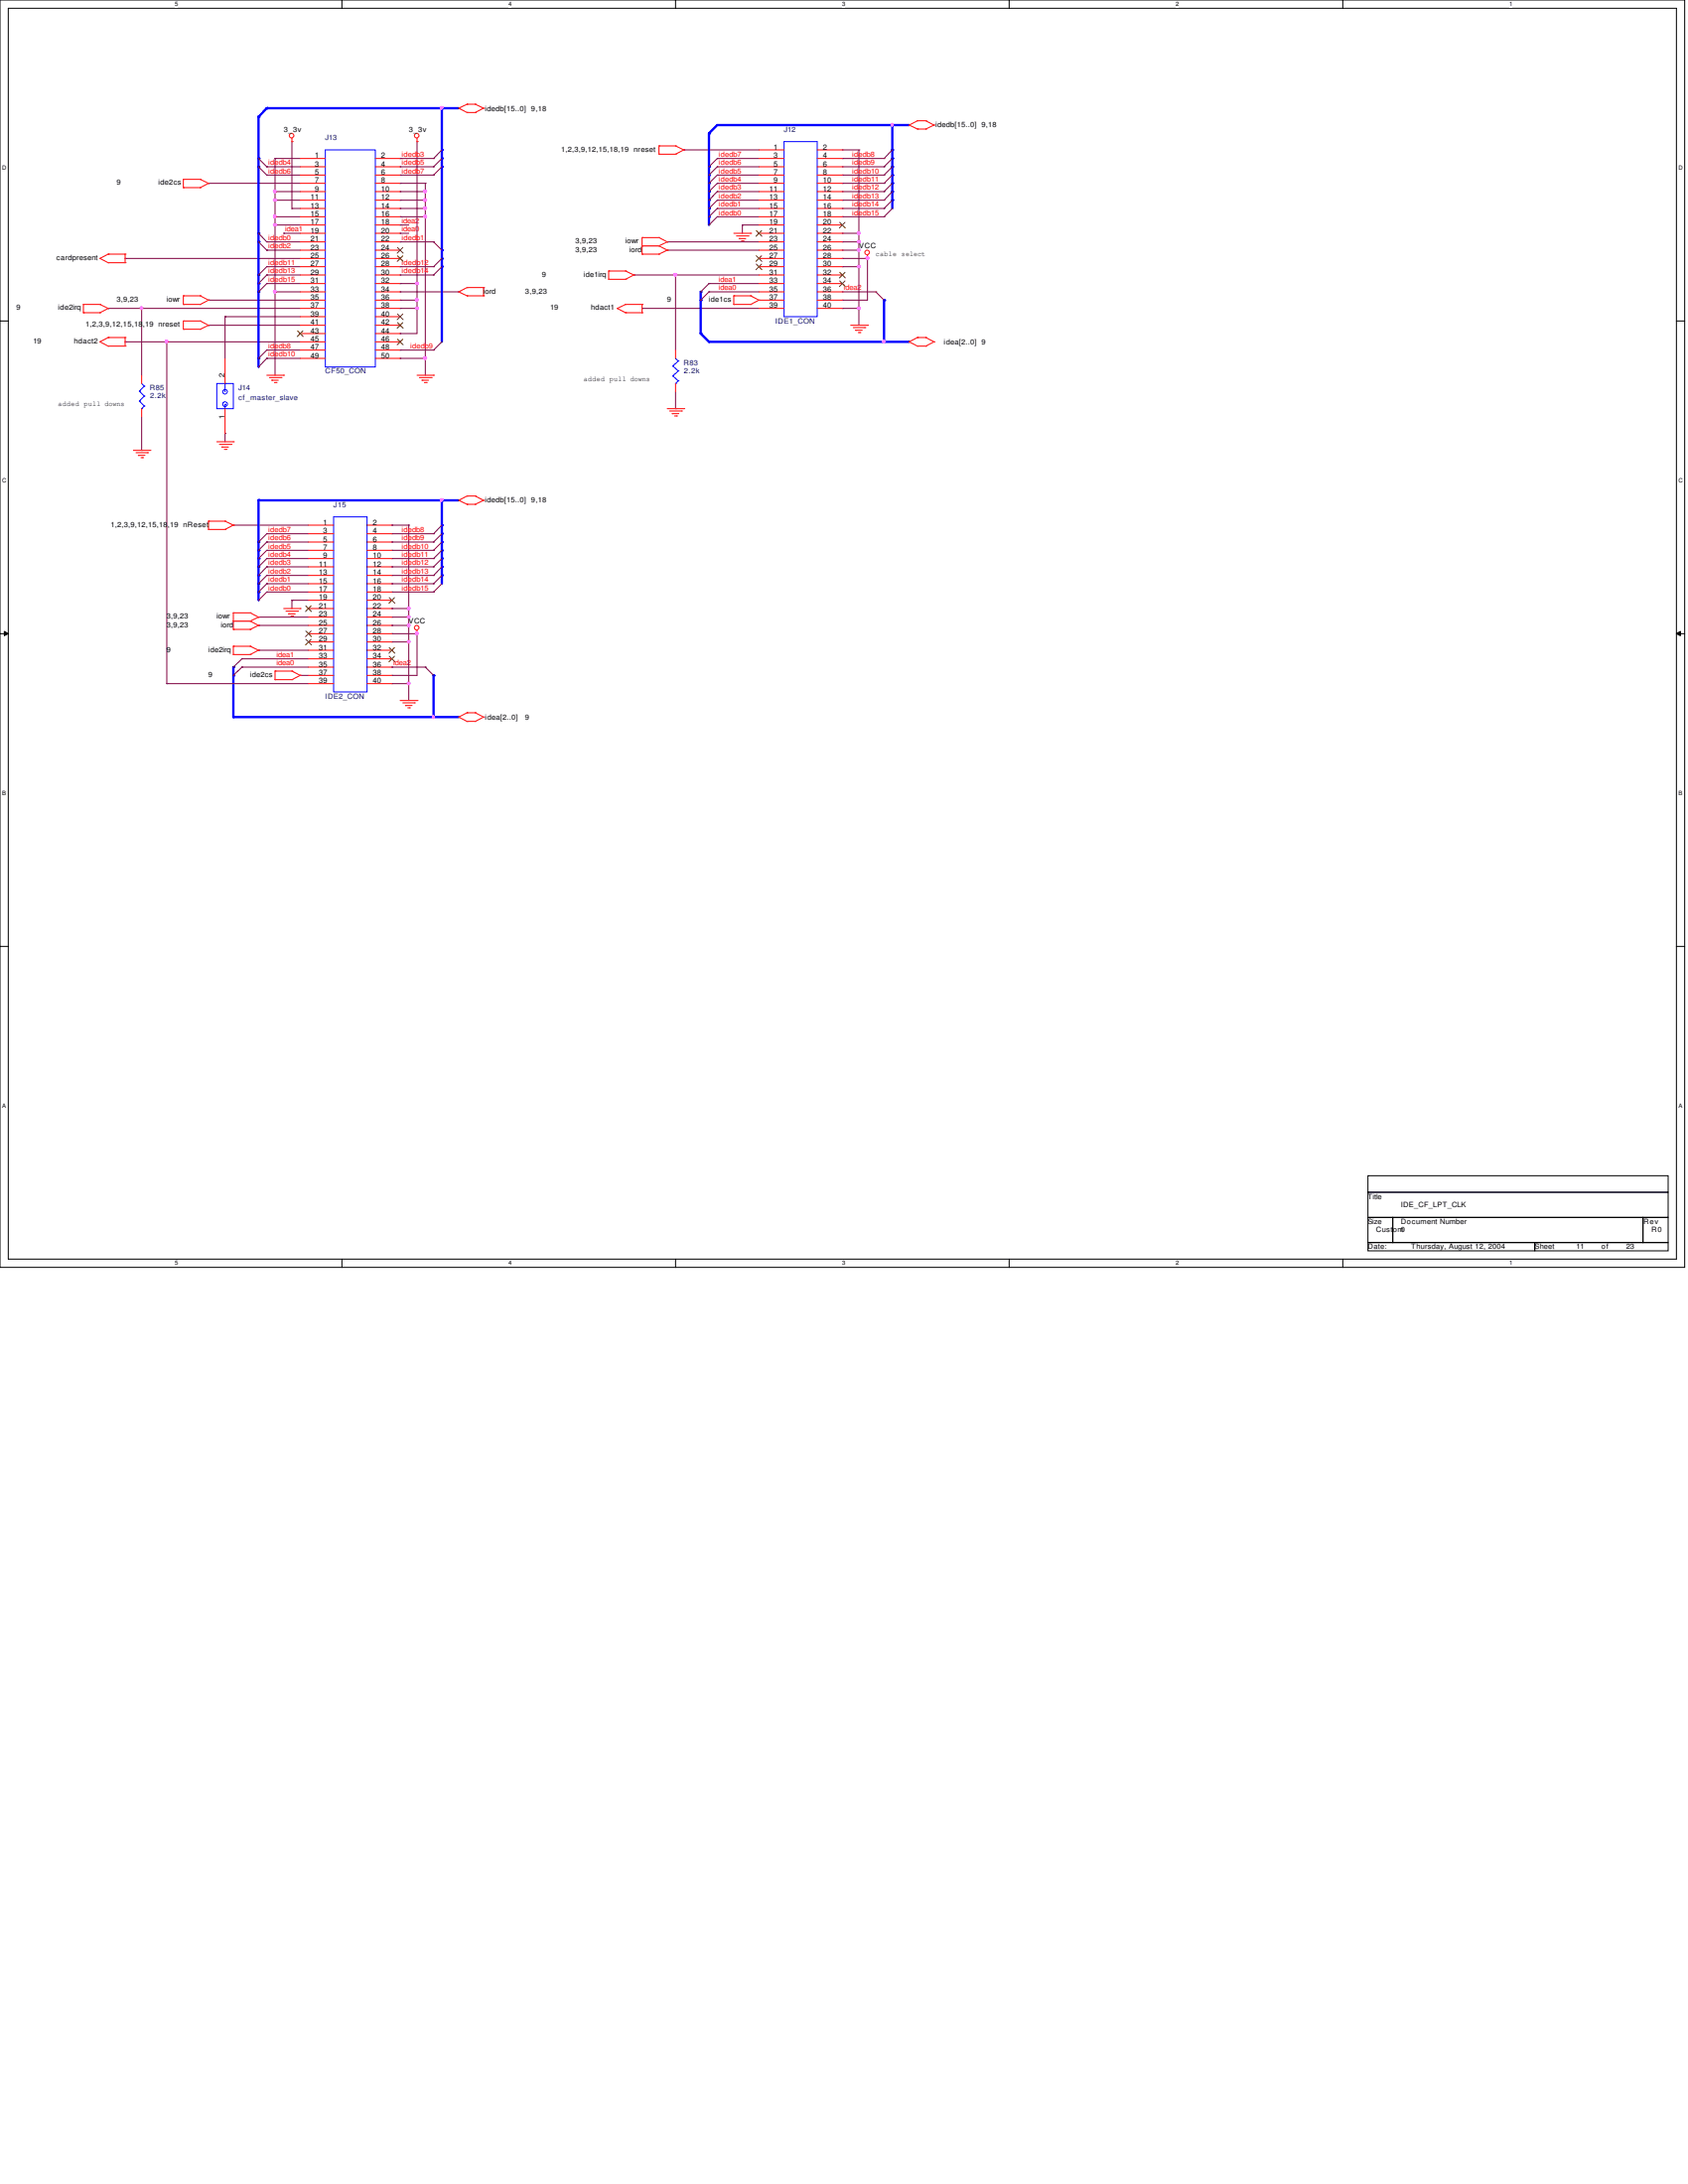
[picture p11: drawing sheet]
<svg xmlns="http://www.w3.org/2000/svg" width="216mm" height="279mm" viewBox="0 0 216 279" stroke-linecap="round" stroke-linejoin="round" font-family="sans-serif">
<path d="M0 0h215.5v162.1h-215.5zM1.1 1.1h213.3v160h-213.3z" fill="none" stroke="#000" stroke-width=".13"/>
<g fill="#fff">
<path d="M22.4 .1h.4v.8h-.4z"/>
<path d="M22.4 161.2h.4v.8h-.4z"/>
</g>
<path d="M43.7 0v1.1M43.7 161.1v1" fill="none" stroke="#000" stroke-width=".13"/>
<g fill="#fff">
<path d="M65.1 .1h.3v.8h-.3z"/>
<path d="M65.1 161.2h.3v.8h-.3z"/>
</g>
<path d="M86.4 0v1.1M86.4 161.1v1" fill="none" stroke="#000" stroke-width=".13"/>
<g fill="#fff">
<path d="M107.7 .1h.4v.8h-.4z"/>
<path d="M107.7 161.2h.4v.8h-.4z"/>
</g>
<path d="M129.1 0v1.1M129.1 161.1v1" fill="none" stroke="#000" stroke-width=".13"/>
<g fill="#fff">
<path d="M150.4 .1h.4v.8h-.4z"/>
<path d="M150.4 161.2h.4v.8h-.4z"/>
</g>
<path d="M171.7 0v1.1M171.7 161.1v1" fill="none" stroke="#000" stroke-width=".13"/>
<g fill="#fff">
<path d="M193.1 .1h.4v.8h-.4z"/>
<path d="M193.1 161.2h.4v.8h-.4z"/>
<path d="M.3 21h.5v.8h-.5z"/>
<path d="M214.7 21h.5v.8h-.5z"/>
<path d="M.3 61h.5v.8h-.5z"/>
<path d="M214.7 61h.5v.8h-.5z"/>
</g>
<path d="M0 41.1h1.1M214.4 41.1h1.1" fill="none" stroke="#000" stroke-width=".13"/>
<g fill="#fff">
<path d="M.3 101h.5v.9h-.5z"/>
<path d="M214.7 101h.5v.9h-.5z"/>
</g>
<path d="M0 81.1h1.1M.6 80.8l.5 .3-.5 .2zM214.4 81.1l.5-.3v.5zM214.4 81.1h1.1" fill="none" stroke="#000" stroke-width=".13"/>
<path d="M.6 80.8l.5 .3-.5 .2zM214.4 81.1l.5-.3v.5z" fill="#000"/>
<g fill="#fff">
<path d="M.3 141.1h.5v.8h-.5z"/>
<path d="M214.7 141.1h.5v.8h-.5z"/>
</g>
<path d="M0 121.1h1.1M214.4 121.1h1.1M175 150.4h38.4v2.1h-38.4zM175 152.5h38.4v3.2h-38.4zM175 155.7h3.1v3.3h-3.1zM175 159h21.3v1h-21.3zM178.1 155.7h32v3.3h-32zM196.3 159h17.1v1h-17.1zM210.1 155.7h3.3v3.3h-3.3z" fill="none" stroke="#000" stroke-width=".13"/>
<g fill="none" stroke="#7f003f" stroke-width=".13">
<path d="M37.3 18.1h.1M37.3 18.1v8.6M53.3 18.1h.1M53.3 18.1v24.6h-2.1M56.5 19.2l-1 1.1M87.5 19.2h.1M87.5 19.2h9.6M107.7 19.2h.1M107.7 19.2h2.2M109.9 19.2h.1M109.9 19.2v22.4M114.1 19.2l-1 1.1"/>
<path d="M13.8 39.5h.1M13.8 39.5h24.6M16 33.1h.1M16 33.1h22.4M18.1 39.5h.1M18.1 39.5v8.5M26.7 23.5h.1M26.7 38.4h.1M26.7 23.5h11.7M26.7 38.4h11.7M33.1 36.3h.1M33.1 29.8h.1"/>
<path d="M33.1 21.3h.1M33.1 37.3h.1M33.1 35.2h.1M33.1 30.9h.1M33.1 20.3h.1M33.1 29.8l1 1.1M33.1 21.3l1 1.1M33.1 30.9l1 1.1M33.1 20.3l1 1M34.1 22.4h.1M34.1 34.1h.1M34.1 35.2h.1"/>
<path d="M34.1 36.3h.1M34.1 32h.1M34.1 21.3h.1M34.1 30.9h.1M34.1 35.2h4.3M34.1 34.1h4.3M34.1 30.9h4.3M34.1 32h4.3M34.1 36.3h4.3M34.1 22.4h4.3M34.1 21.3h4.3M34.1 35.2l-1 1.1"/>
<path d="M34.1 36.3l-1 1M34.1 34.1l-1 1.1M35.2 27.7h.1M35.2 37.3h.1M35.2 24.5h.1M35.2 28.8h.1M35.2 20.3h.1M35.2 25.6h.1M35.2 37.3h3.2M35.2 28.8h3.2M35.2 20.3v27.7M35.2 27.7h3.2"/>
<path d="M35.2 24.5h3.2M35.2 25.6h3.2M35.2 20.3h3.2M36.3 29.8h.1M36.3 29.8h2.1M37.3 26.7h.1M37.3 26.7h1.1M51.2 37.3h.1M51.2 28.8h.1M51.2 29.8h.1M51.2 38.4h.1M51.2 39.5h.1"/>
<path d="M51.2 36.3h.1M51.2 27.7h.1M51.2 25.6h.1M51.2 26.7h.1M51.2 24.5h.1M51.2 23.5h.1M51.2 35.2h.1M51.2 21.3h.1M51.2 22.4h.1M51.2 30.9h.1M51.2 20.3h.1M51.2 34.1h.1"/>
<path d="M51.2 37.3h7.5M51.2 35.2h4.3M51.2 23.5h3.2M51.2 34.1h4.3M51.2 29.8h1.1M51.2 38.4h2.1M51.2 30.9h4.3M51.2 28.8h1.1M51.2 39.5h2.1M51.2 36.3h2.1M51.2 27.7h3.2M51.2 26.7h3.2"/>
<path d="M51.2 24.5h3.2M51.2 25.6h3.2M51.2 20.3h4.3M51.2 22.4h4.3M51.2 21.3h4.3M53.3 36.3h.1M53.3 38.4h.1M53.3 39.5h.1M54.4 25.6h.1M54.4 23.5h.1M54.4 27.7h.1M54.4 24.5h.1"/>
<path d="M54.4 26.7h.1M54.4 23.5v24.5M55.5 22.4h.1M55.5 34.1h.1M55.5 30.9h.1M55.5 21.3h.1M55.5 35.2h.1M55.5 20.3h.1M55.5 30.9l1 1.1M56.5 21.3l-1 1.1M56.5 33.1l-1 1M56.5 20.3l-1 1"/>
<path d="M56.5 34.1l-1 1.1M81.1 35.2h.1M81.1 35.2h16M82.1 39.5h.1M82.1 39.5h15M85.3 32h.1M85.3 30.9h.1M85.3 30.9h11.8M85.3 32h11.8M86.4 35.2h.1M86.4 35.2v9.6M89.6 38.4h.1"/>
<path d="M89.6 37.3h.1M90.7 37.3h.1M90.7 36.3h.1M90.7 27.7h.1M90.7 26.7h.1M90.7 28.8h.1M90.7 22.4h.1M90.7 25.6h.1M90.7 24.5h.1M90.7 21.3h.1M90.7 23.5h.1M90.7 37.3h6.4"/>
<path d="M90.7 36.3h6.4M90.7 37.3l-1.1 1.1M90.7 36.3l-1.1 1M91.7 24.5h.1M91.7 25.6h.1M91.7 26.7h.1M91.7 21.3h.1M91.7 27.7h.1M91.7 23.5h.1M91.7 22.4h.1M91.7 20.3h.1M91.7 23.5h5.4"/>
<path d="M91.7 27.7h5.4M91.7 26.7h5.4M91.7 24.5h5.4M91.7 25.6h5.4M91.7 20.3h5.4M91.7 22.4h5.4M91.7 21.3h5.4M91.7 26.7l-1 1M91.7 25.6l-1 1.1M91.7 27.7l-1 1.1M91.7 21.3l-1 1.1M91.7 24.5l-1 1.1"/>
<path d="M91.7 23.5l-1 1M91.7 20.3l-1 1M91.7 22.4l-1 1.1M95 28.8h.1M95 28.8h2.1M95 28.8v1M107.7 34.1h.1M107.7 38.4h.1M107.7 30.9h.1M107.7 32h.1M107.7 33.1h.1M107.7 29.8h.1"/>
<path d="M107.7 39.5h.1M107.7 37.3h.1M107.7 23.5h.1M107.7 22.4h.1M107.7 20.3h.1M107.7 24.5h.1M107.7 21.3h.1M107.7 25.6h.1M107.7 26.7h.1M107.7 27.7h.1M107.7 37.3h4.3M107.7 23.5h5.4"/>
<path d="M107.7 33.1h3.3M107.7 34.1h2.2M107.7 29.8h2.2M107.7 30.9h2.2M107.7 32h2.2M107.7 39.5h2.2M107.7 27.7h5.4M107.7 26.7h5.4M107.7 24.5h5.4M107.7 25.6h5.4M107.7 20.3h5.4M107.7 22.4h5.4"/>
<path d="M107.7 21.3h5.4M109.9 29.8h.1M109.9 34.1h.1M109.9 39.5h.1M109.9 30.9h.1M109.9 32h.1M111 33.1h.1M111 33.1v5.3h-3.3M112 37.3h.1M112 37.3l1.1 1.1M113.1 21.3h.1M113.1 22.4h.1"/>
<path d="M113.1 27.7h.1M113.1 26.7h.1M113.1 24.5h.1M113.1 25.6h.1M113.1 23.5h.1M113.1 20.3h.1M114.1 20.3l-1 1M114.1 21.3l-1 1.1M114.1 26.7l-1 1M114.1 25.6l-1 1.1M114.1 23.5l-1 1M114.1 24.5l-1 1.1"/>
<path d="M114.1 22.4l-1 1.1M16 43.7h.1M16 43.7h22.4M18.1 57.6h.1M18.1 53.3v4.3M21.3 43.7h.1M21.3 43.7v43.8M26.7 41.6h.1M26.7 41.6h11.7M28.8 40.5h.1M28.8 55.5h.1M28.8 40.5h9.6"/>
<path d="M28.8 40.5v5.3M28.8 55.5v1M33.1 46.9h.1M33.1 45.8h.1M34.1 45.8h.1M34.1 44.8h.1M34.1 45.8h4.3M34.1 44.8h4.3M34.1 45.8l-1 1.1M34.1 44.8l-1 1M51.2 42.7h.1M51.2 45.8h.1"/>
<path d="M51.2 44.8h.1M51.2 45.8h3.2M51.2 44.8h4.3M54.4 45.8h.1M55.5 44.8h.1M56.5 43.7l-1 1.1M86.4 52.3h.1M86.4 50.1v2.2M29.8 67.2h.1M29.8 67.2h9.7M33.1 79h.1M33.1 75.7h.1"/>
<path d="M33.1 71.5h.1M33.1 74.7h.1M33.1 76.8h.1M33.1 69.3h.1M33.1 70.4h.1M33.1 72.5h.1M33.1 73.6h.1M33.1 79h6.4M34.1 68.3h.1M34.1 75.7h.1M34.1 73.6h.1M34.1 74.7h.1"/>
<path d="M34.1 72.5h.1M34.1 70.4h.1M34.1 71.5h.1M34.1 69.3h.1M34.1 68.3h5.4M34.1 72.5h5.4M34.1 70.4h5.4M34.1 75.7h5.4M34.1 73.6h5.4M34.1 74.7h5.4M34.1 69.3h5.4M34.1 71.5h5.4"/>
<path d="M34.1 74.7l-1 1M34.1 70.4l-1 1.1M34.1 73.6l-1 1.1M34.1 75.7l-1 1.1M34.1 68.3l-1 1M34.1 69.3l-1 1.1M34.1 71.5l-1 1M34.1 72.5l-1 1.1M37.3 76.8h.1M37.3 76.8v1.1M37.3 76.8h2.2M50.1 79h.1"/>
<path d="M50.1 77.9h.1M50.1 67.2h.1M50.1 72.5h.1M50.1 70.4h.1M50.1 75.7h.1M50.1 68.3h.1M50.1 69.3h.1M50.1 73.6h.1M50.1 74.7h.1M50.1 71.5h.1M50.1 67.2h2.2M50.1 79h2.2"/>
<path d="M50.1 77.9h2.2M50.1 68.3h5.4M50.1 72.5h5.4M50.1 70.4h5.4M50.1 75.7h5.4M50.1 73.6h5.4M50.1 74.7h5.4M50.1 69.3h5.4M50.1 71.5h5.4M52.3 67.2h.1M52.3 79h.1M52.3 77.9h.1"/>
<path d="M52.3 67.2v22.4M55.5 73.6h.1M55.5 68.3h.1M55.5 75.7h.1M55.5 74.7h.1M55.5 69.3h.1M55.5 71.5h.1M55.5 72.5h.1M55.5 70.4h.1M56.5 72.5l-1 1.1M56.5 67.2l-1 1.1M56.5 74.7l-1 1"/>
<path d="M56.5 73.6l-1 1.1M56.5 68.3l-1 1M56.5 70.4l-1 1.1M56.5 71.5l-1 1M56.5 69.3l-1 1.1M21.3 87.5h.1M21.3 87.5h18.2M29.8 86.4h.1M29.8 85.3h.1M30.9 85.3h.1M30.9 84.3h.1M30.9 85.3h8.6"/>
<path d="M30.9 84.3h8.6M30.9 85.3l-1.1 1.1M30.9 84.3l-1.1 1M33.1 83.2h.1M33.1 80h.1M33.1 83.2h6.4M33.1 80h6.4M38.4 86.4h.1M38.4 86.4h1.1M50.1 85.3h.1M50.1 87.5h.1M50.1 86.4h.1"/>
<path d="M50.1 80h.1M50.1 82.1h.1M50.1 81.1h.1M50.1 80h2.2M50.1 85.3h4.3M50.1 87.5h2.2M50.1 82.1h2.2M50.1 81.1h3.2M52.3 80h.1M52.3 87.5h.1M52.3 82.1h.1M53.3 81.1h.1"/>
<path d="M53.3 81.1v5.3h-3.2M54.4 85.3h.1M54.4 85.3l1.1 1.1"/>
</g>
<g fill="none" stroke="#00f" stroke-width=".3">
<path d="M33.1 14.9h.1M33.1 14.9v32M34.1 13.8h.1M34.1 13.8h24.6M34.1 13.8l-1 1.1M56.5 19.2h.1M56.5 13.8h.1M56.5 13.8v29.9M90.7 17.1h.1M90.7 17.1v11.7M91.7 16h.1M91.7 16h24.6"/>
<path d="M91.7 16l-1 1.1M114.1 16h.1M114.1 19.2h.1M114.1 16v10.7M33.1 20.3h.1M33.1 35.2h.1M33.1 21.3h.1M33.1 37.3h.1M33.1 29.8h.1M33.1 30.9h.1M33.1 36.3h.1M56.5 20.3h.1"/>
<path d="M56.5 32h.1M56.5 33.1h.1M56.5 34.1h.1M56.5 21.3h.1M89.6 37.3h.1M89.6 38.4h.1M89.6 37.3v5.4M90.7 24.5h.1M90.7 23.5h.1M90.7 27.7h.1M90.7 21.3h.1M90.7 25.6h.1"/>
<path d="M90.7 26.7h.1M90.7 22.4h.1M113.1 38.4h.1M113.1 38.4v5.3M114.1 20.3h.1M114.1 24.5h.1M114.1 22.4h.1M114.1 23.5h.1M114.1 21.3h.1M114.1 25.6h.1M33.1 45.8h.1M89.6 42.7h.1"/>
<path d="M89.6 42.7l1.1 1M90.7 43.7h.1M90.7 43.7h25.6M113.1 43.7h.1M33.1 64h.1M33.1 72.5h.1M33.1 74.7h.1M33.1 69.3h.1M33.1 70.4h.1M33.1 71.5h.1M33.1 73.6h.1M33.1 75.7h.1"/>
<path d="M33.1 64h25.6M33.1 64v12.8M56.5 69.3h.1M56.5 70.4h.1M56.5 73.6h.1M56.5 68.3h.1M56.5 71.5h.1M56.5 64h.1M56.5 67.2h.1M56.5 72.5h.1M56.5 64v10.7M29.8 85.3h.1"/>
<path d="M29.8 86.4h.1M29.8 91.7h.1M29.8 85.3v6.4M29.8 91.7h28.9M55.5 86.4h.1M55.5 91.7h.1M55.5 86.4v5.3"/>
</g>
<g fill="none" stroke="#f00" stroke-width=".13">
<path d="M37.3 18.1h.1M37.3 17.7v.4M53.3 18.1h.1M53.3 17.7v.4M58.7 13.8h.1M58.7 13.8l1 .6M59.7 13.3h.1M59.7 14.4h.1M59.7 13.3l-1 .5M59.7 13.3h1.1M59.7 14.4h1.1M60.8 13.3h.1"/>
<path d="M60.8 14.4h.1M60.8 13.3l1 .5M61.8 13.8h.1M61.8 13.8l-1 .6M84.3 19.7h.1M84.3 18.7h.1M84.3 19.7h2.1M84.3 18.7v1M84.3 18.7h2.1M86.4 19.7h.1M86.4 18.7h.1M86.4 18.7l1.1 .5"/>
<path d="M87.5 19.2h.1M87.5 19.2l-1.1 .5M97.1 19.2h3.2M104.5 19.2h3.2M116.3 16h.1M116.3 16l1 .5M117.3 15.5h.1M117.3 16.5h.1M117.3 15.5l-1 .5M117.3 15.5h1.1M117.3 16.5h1.1M118.4 15.5h.1"/>
<path d="M118.4 16.5h.1M118.4 15.5l1.1 .5M119.5 16h.1M119.5 16l-1.1 .5M10.7 38.9h.1M10.7 38.9h2.1M10.7 38.9v1.1M12.8 33.1h.1M12.8 38.9h.1M12.8 33.1l1 .5M12.8 38.9l1 .6M13.8 33.6h.1"/>
<path d="M13.8 32.5h.1M13.8 39.5h.1M13.8 33.6h2.2M13.8 32.5l-1 .6M13.8 32.5h2.2M13.8 39.5l-1 .5M16 32.5h.1M16 33.6h.1M16 32.5v1.1M23.5 38.9h.1M23.5 37.8h.1M23.5 24h.1"/>
<path d="M23.5 22.9h.1M23.5 22.9v1.1M23.5 37.8v1.1M23.5 38.9h2.1M23.5 37.8h2.1M23.5 24h2.1M23.5 22.9h2.1M25.6 38.9h.1M25.6 37.8h.1M25.6 24h.1M25.6 22.9h.1M25.6 37.8l1.1 .6"/>
<path d="M25.6 22.9l1.1 .6M26.7 38.4h.1M26.7 23.5h.1M26.7 38.4l-1.1 .5M26.7 23.5l-1.1 .5M38.4 29.8h3.2M38.4 20.3h3.2M38.4 21.3h3.2M38.4 22.4h3.2M38.4 23.5h3.2M38.4 24.5h3.2M38.4 25.6h3.2"/>
<path d="M38.4 26.7h3.2M38.4 27.7h3.2M38.4 28.8h3.2M38.4 30.9h3.2M38.4 32h3.2M38.4 33.1h3.2M38.4 34.1h3.2M38.4 35.2h3.2M38.4 36.3h3.2M38.4 37.3h3.2M38.4 38.4h3.2M38.4 39.5h3.2"/>
<path d="M48 29.8h3.2M48 20.3h3.2M48 21.3h3.2M48 22.4h3.2M48 23.5h3.2M48 24.5h3.2M48 25.6h3.2M48 26.7h3.2M48 27.7h3.2M48 28.8h3.2M48 30.9h3.2M48 32h3.2"/>
<path d="M48 33.1h3.2M48 34.1h3.2M48 35.2h3.2M48 36.3h3.2M48 37.3h3.2M48 38.4h3.2M48 39.5h3.2M58.7 37.3h.1M58.7 37.3l1 .5M59.7 36.8h.1M59.7 37.8h.1M59.7 37.8h2.1"/>
<path d="M59.7 36.8l-1 .5M59.7 36.8h2.1M61.8 36.8h.1M61.8 37.8h.1M61.8 36.8v1M77.9 35.7h.1M77.9 34.7h.1M77.9 35.7h2.1M77.9 34.7v1M77.9 34.7h2.1M79 39.5h.1M79 39.5l1 .5"/>
<path d="M80 35.7h.1M80 34.7h.1M80 38.9h.1M80 38.9h2.1M80 34.7l1.1 .5M80 38.9l-1 .6M81.1 35.2h.1M81.1 35.2l-1.1 .5M82.1 31.5h.1M82.1 30.4h.1M82.1 32.5h.1M82.1 38.9h.1"/>
<path d="M82.1 32.5h2.2M82.1 31.5h2.2M82.1 30.4v2.1M82.1 38.9v1.1M82.1 30.4h2.2M84.3 31.5h.1M84.3 30.4h.1M84.3 32.5h.1M84.3 30.4l1 .5M84.3 31.5l1 .5M85.3 30.9h.1M85.3 32h.1"/>
<path d="M85.3 30.9l-1 .6M85.3 32l-1 .5M93.9 38.9h.1M93.9 37.8h.1M93.9 38.9h2.1M93.9 37.8h2.1M93.9 37.8v1.1M93.9 29.8h2.1M94.2 30.2h1.5M94.5 30.5h.1M94.5 30.5h.9M94.8 30.8h.2"/>
<path d="M95 30.8h.1M95.7 30.2h.1M96 38.9h.1M96 37.8h.1M96 29.8h.1M96 37.8l1.1 .6M97.1 38.4h.1M97.1 38.4l-1.1 .5M97.1 29.8h3.2M97.1 20.3h3.2M97.1 21.3h3.2M97.1 22.4h3.2"/>
<path d="M97.1 23.5h3.2M97.1 24.5h3.2M97.1 25.6h3.2M97.1 26.7h3.2M97.1 27.7h3.2M97.1 28.8h3.2M97.1 30.9h3.2M97.1 32h3.2M97.1 33.1h3.2M97.1 34.1h3.2M97.1 35.2h3.2M97.1 36.3h3.2"/>
<path d="M97.1 37.3h3.2M97.1 38.4h3.2M97.1 39.5h3.2M104.5 29.8h3.2M104.5 20.3h3.2M104.5 21.3h3.2M104.5 22.4h3.2M104.5 23.5h3.2M104.5 24.5h3.2M104.5 25.6h3.2M104.5 26.7h3.2M104.5 27.7h3.2"/>
<path d="M104.5 28.8h3.2M104.5 30.9h3.2M104.5 32h3.2M104.5 33.1h3.2M104.5 34.1h3.2M104.5 35.2h3.2M104.5 36.3h3.2M104.5 37.3h3.2M104.5 38.4h3.2M104.5 39.5h3.2M111 33.1h.1M111 32.6v.5"/>
<path d="M10.7 40h.1M10.7 40h2.1M12.8 40h.1M12.8 43.7h.1M12.8 43.7l1 .6M13.8 44.3h.1M13.8 43.2h.1M13.8 43.2h2.2M13.8 44.3h2.2M13.8 43.2l-1 .5M16 43.2h.1M16 44.3h.1"/>
<path d="M16 43.2v1.1M17.1 57.6h2.1M17.4 57.9h1.5M17.7 58.3h.1M17.7 58.3h.8M18 58.5h.2M18.1 48v1.1M18.1 52.3v1M18.2 58.5h.1M18.9 57.9h.1M19.2 57.6h.1M23.5 42.1h.1"/>
<path d="M23.5 41.1h.1M23.5 42.1h2.1M23.5 41.1v1M23.5 41.1h2.1M25.6 42.1h.1M25.6 41.1h.1M25.6 41.1l1.1 .5M26.7 41.6h.1M26.7 41.6l-1.1 .5M27.7 56.5h2.1M28.1 56.9h1.4M28.4 57.2h.1"/>
<path d="M28.4 57.2h.8M28.7 57.5h.2M28.8 45.8v3.3M28.8 52.3v3.2M28.9 57.5h.1M29.5 56.9h.1M29.8 56.5h.1M34.1 48h2.2M34.5 48.3h1.4M34.8 48.6h.1M34.8 48.6h.8M35.1 48.9h.2"/>
<path d="M35.3 48.9h.1M35.9 48.3h.1M36.3 48h.1M38.4 41.6h3.2M38.4 40.5h3.2M38.4 42.7h3.2M38.4 43.7h3.2M38.4 44.8h3.2M38.4 45.8h3.2M48 41.6h3.2M48 40.5h3.2M48 42.7h3.2"/>
<path d="M48 43.7h3.2M48 44.8h3.2M48 45.8h3.2M53.3 48h2.2M53.6 48.3h1.6M54 48.6h.1M54 48.6h.8M54.3 48.9h.2M54.5 48.9h.1M55.2 48.3h.1M55.5 48h.1M80 40h.1"/>
<path d="M80 40h2.1M82.1 40h.1M85.3 52.3h2.2M85.6 52.6h1.6M86 52.9h.1M86 52.9h.8M86.3 53.2h.2M86.4 44.8v1M86.4 49.1v1M86.5 53.2h.1M87.2 52.6h.1M87.5 52.3h.1"/>
<path d="M108.8 41.6h2.2M109.1 41.9h1.5M109.4 42.2h.1M109.4 42.2h.9M109.8 42.5h.2M110 42.5h.1M110.6 41.9h.1M111 41.6h.1M116.3 43.7h.1M116.3 43.7l1 .6M117.3 43.2h.1M117.3 44.3h.1"/>
<path d="M117.3 43.2l-1 .5M117.3 43.2h1.1M117.3 44.3h1.1M118.4 43.2h.1M118.4 44.3h.1M118.4 43.2l1.1 .5M119.5 43.7h.1M119.5 43.7l-1.1 .6M26.7 67.7h.1M26.7 66.7h.1M26.7 67.7h2.1M26.7 66.7v1"/>
<path d="M26.7 66.7h2.1M28.8 67.7h.1M28.8 66.7h.1M28.8 66.7l1 .5M29.8 79.5h.1M29.8 67.2h.1M29.8 78.4h.1M29.8 78.4v2.1M29.8 79.5h2.2M29.8 67.2l-1 .5M29.8 78.4h2.2M32 79.5h.1"/>
<path d="M32 78.4h.1M32 79.5l1.1 .5M32 78.4l1.1 .6M33.1 79h.1M33.1 79l-1.1 .5M36.3 77.9h2.1M36.6 78.2h1.5M36.9 78.5h.1M36.9 78.5h.9M37.2 78.8h.2M37.4 78.8h.1M38.1 78.2h.1"/>
<path d="M38.4 77.9h.1M39.5 77.9h3.2M39.5 67.2h3.2M39.5 68.3h3.2M39.5 69.3h3.2M39.5 70.4h3.2M39.5 71.5h3.2M39.5 72.5h3.2M39.5 73.6h3.2M39.5 74.7h3.2M39.5 75.7h3.2M39.5 76.8h3.2"/>
<path d="M39.5 79h3.2M46.9 77.9h3.2M46.9 67.2h3.2M46.9 68.3h3.2M46.9 69.3h3.2M46.9 70.4h3.2M46.9 71.5h3.2M46.9 72.5h3.2M46.9 73.6h3.2M46.9 74.7h3.2M46.9 75.7h3.2M46.9 76.8h3.2"/>
<path d="M46.9 79h3.2M58.7 64h.1M58.7 64l1 .5M59.7 63.5h.1M59.7 64.5h.1M59.7 63.5l-1 .5M59.7 63.5h1.1M59.7 64.5h1.1M60.8 63.5h.1M60.8 64.5h.1M60.8 63.5l1 .5M61.8 64h.1"/>
<path d="M61.8 64l-1 .5M29.8 83.7h.1M29.8 82.7h.1M29.8 80.5h.1M29.8 83.7h2.2M29.8 82.7v1M29.8 82.7h2.2M29.8 80.5h2.2M32 83.7h.1M32 82.7h.1M32 80.5h.1M32 82.7l1.1 .5"/>
<path d="M33.1 83.2h.1M33.1 80h.1M33.1 83.2l-1.1 .5M33.1 80l-1.1 .5M35.2 87h.1M35.2 85.9h.1M35.2 87h2.1M35.2 85.9v1.1M35.2 85.9h2.1M37.3 87h.1M37.3 85.9h.1M37.3 85.9l1.1 .5"/>
<path d="M38.4 86.4h.1M38.4 86.4l-1.1 .6M39.5 80h3.2M39.5 81.1h3.2M39.5 82.1h3.2M39.5 83.2h3.2M39.5 84.3h3.2M39.5 85.3h3.2M39.5 86.4h3.2M39.5 87.5h3.2M46.9 80h3.2M46.9 81.1h3.2"/>
<path d="M46.9 82.1h3.2M46.9 83.2h3.2M46.9 84.3h3.2M46.9 85.3h3.2M46.9 86.4h3.2M46.9 87.5h3.2M51.2 89.6h2.1M51.5 89.9h1.5M51.9 90.3h.1M51.9 90.3h.8M52.2 90.6h.2M52.4 90.6h.1"/>
<path d="M53 89.9h.1M53.3 81.1h.1M53.3 89.6h.1M53.3 80.6v.5M58.7 91.7h.1M58.7 91.7l1 .6M59.7 91.2h.1M59.7 92.3h.1M59.7 91.2l-1 .5M59.7 91.2h1.1M59.7 92.3h1.1M60.8 91.2h.1"/>
<path d="M60.8 92.3h.1M60.8 91.2l1 .5M61.8 91.7h.1M61.8 91.7l-1 .6"/>
<circle cx="37.3" cy="17.4" r=".3"/>
<circle cx="53.3" cy="17.4" r=".3"/>
<circle cx="110.9" cy="32.3" r=".3"/>
<circle cx="53.3" cy="80.3" r=".3"/>
</g>
<g fill="none" stroke="#00f" stroke-width=".13">
<path d="M41.6 19.2h6.4v27.7h-6.4zM100.3 18.1h4.2v22.4h-4.2zM17.8 50h.1M17.8 51.3h.1M17.8 50l.7 .7M17.8 51.3l.7 .6M18.1 52.3h.1M18.1 49.1l.4 .3M18.5 49.4h.1M18.5 50.7h.1M18.5 51.9h.1M18.5 49.4l-.7 .6"/>
<path d="M18.5 50.7l-.7 .6M18.5 51.9l-.4 .4M27.7 49.1h2.1v3.2h-2.1zM28.8 51.7h.1M28.8 49.1h.1M28.8 49.1v1M28.8 51.7v.6M86.1 46.8h.1M86.1 48.1h.1M86.1 46.8l.6 .7M86.1 48.1l.6 .6M86.4 49.1h.1"/>
<path d="M86.4 45.8l.3 .4M86.7 46.2h.1M86.7 47.5h.1M86.7 48.7h.1M86.7 46.2l-.6 .6M86.7 47.5l-.6 .6M86.7 48.7l-.3 .4M42.7 66.1h4.2v22.4h-4.2z"/>
<circle cx="28.8" cy="51.7" r=".31"/>
<circle cx="28.8" cy="50.1" r=".3"/>
</g>
<g fill="none" stroke="#7f3f00" stroke-width=".13">
<path d="M50.8 31.7l.8 .7M50.8 32.7l.8 .7M51.5 31.7l-.7 .7M51.5 32.7l-.7 .7M96.7 29.5l.8 .7M96.7 32.7l.8 .7M96.7 33.8l.8 .7M97.4 29.5l-.7 .7M97.4 32.7l-.7 .7M97.4 33.8l-.7 .7M107.4 28.4l.7 .8M107.4 34.8l.7 .8"/>
<path d="M107.4 35.9l.7 .8M108.1 28.4l-.7 .8M108.1 34.8l-.7 .8M108.1 35.9l-.7 .8M38.1 42.3l.7 .8M38.7 42.3l-.7 .8M50.8 40.2l.8 .7M50.8 41.3l.8 .7M50.8 43.4l.8 .7M51.5 40.2l-.7 .7M51.5 41.3l-.7 .7M51.5 43.4l-.7 .7"/>
<path d="M39.1 77.5l.7 .7M39.8 77.5l-.7 .7M49.8 76.5l.7 .7M50.5 76.5l-.8 .7M39.1 80.7l.7 .7M39.1 81.8l.7 .7M39.8 80.7l-.7 .7M39.8 81.8l-.7 .7M49.8 82.8l.7 .8M49.8 83.9l.7 .8M50.5 82.8l-.8 .8M50.5 83.9l-.8 .8"/>
</g>
<path d="M110.8 32.9h.3v.3h-.2h-.1z" fill-rule="evenodd" fill="#f0f"/>
<path d="M110.8 32.9h.3v.3h-.2h-.1z" fill="none" stroke="#f0f" stroke-width=".13"/>
<path d="M114 15.8h.2v.3l-.1 .1-.1-.1z" fill-rule="evenodd" fill="#f0f"/>
<path d="M114 15.8h.2v.3l-.1 .1-.1-.1z" fill="none" stroke="#f0f" stroke-width=".13"/>
<path d="M53.2 36.1h.3v.3h-.2h-.1z" fill-rule="evenodd" fill="#f0f"/>
<path d="M53.2 36.1h.3v.3h-.2h-.1z" fill="none" stroke="#f0f" stroke-width=".13"/>
<path d="M53.2 38.2h.3v.3l-.2 .1-.1-.1z" fill-rule="evenodd" fill="#f0f"/>
<path d="M53.2 38.2h.3v.3l-.2 .1-.1-.1z" fill="none" stroke="#f0f" stroke-width=".13"/>
<path d="M53.2 39.3h.3v.2l-.2 .1-.1-.1z" fill-rule="evenodd" fill="#f0f"/>
<path d="M53.2 39.3h.3v.2l-.2 .1-.1-.1z" fill="none" stroke="#f0f" stroke-width=".13"/>
<path d="M54.2 27.6h.3v.2l-.1 .1-.2-.1z" fill-rule="evenodd" fill="#f0f"/>
<path d="M54.2 27.6h.3v.2l-.1 .1-.2-.1z" fill="none" stroke="#f0f" stroke-width=".13"/>
<path d="M52.1 79.9h.3v.2l-.2 .1-.1-.1z" fill-rule="evenodd" fill="#f0f"/>
<path d="M52.1 79.9h.3v.2l-.2 .1-.1-.1z" fill="none" stroke="#f0f" stroke-width=".13"/>
<path d="M52.1 77.7h.3v.2l-.2 .1-.1-.1z" fill-rule="evenodd" fill="#f0f"/>
<path d="M52.1 77.7h.3v.2l-.2 .1-.1-.1z" fill="none" stroke="#f0f" stroke-width=".13"/>
<path d="M55.3 91.6h.3v.2l-.2 .1-.1-.1z" fill-rule="evenodd" fill="#f0f"/>
<path d="M55.3 91.6h.3v.2l-.2 .1-.1-.1z" fill="none" stroke="#f0f" stroke-width=".13"/>
<path d="M112.9 43.6h.3v.2l-.2 .1-.1-.1z" fill-rule="evenodd" fill="#f0f"/>
<path d="M112.9 43.6h.3v.2l-.2 .1-.1-.1z" fill="none" stroke="#f0f" stroke-width=".13"/>
<path d="M54.2 25.5h.3v.2l-.1 .1-.2-.1z" fill-rule="evenodd" fill="#f0f"/>
<path d="M54.2 25.5h.3v.2l-.1 .1-.2-.1z" fill="none" stroke="#f0f" stroke-width=".13"/>
<path d="M35 37.2h.3v.2l-.2 .1-.1-.1z" fill-rule="evenodd" fill="#f0f"/>
<path d="M35 37.2h.3v.2l-.2 .1-.1-.1z" fill="none" stroke="#f0f" stroke-width=".13"/>
<path d="M35 24.4h.3v.2l-.2 .1-.1-.1z" fill-rule="evenodd" fill="#f0f"/>
<path d="M35 24.4h.3v.2l-.2 .1-.1-.1z" fill="none" stroke="#f0f" stroke-width=".13"/>
<path d="M21.2 43.6h.2v.2l-.1 .1-.1-.1z" fill-rule="evenodd" fill="#f0f"/>
<path d="M21.2 43.6h.2v.2l-.1 .1-.1-.1z" fill="none" stroke="#f0f" stroke-width=".13"/>
<path d="M109.7 39.3h.3v.2l-.2 .1-.1-.1z" fill-rule="evenodd" fill="#f0f"/>
<path d="M109.7 39.3h.3v.2l-.2 .1-.1-.1z" fill="none" stroke="#f0f" stroke-width=".13"/>
<path d="M109.7 34h.3v.2l-.2 .1-.1-.1z" fill-rule="evenodd" fill="#f0f"/>
<path d="M109.7 34h.3v.2l-.2 .1-.1-.1z" fill="none" stroke="#f0f" stroke-width=".13"/>
<path d="M54.2 45.7h.3v.2l-.1 .1-.2-.1z" fill-rule="evenodd" fill="#f0f"/>
<path d="M54.2 45.7h.3v.2l-.1 .1-.2-.1z" fill="none" stroke="#f0f" stroke-width=".13"/>
<path d="M35 27.6h.3v.2l-.2 .1-.1-.1z" fill-rule="evenodd" fill="#f0f"/>
<path d="M35 27.6h.3v.2l-.2 .1-.1-.1z" fill="none" stroke="#f0f" stroke-width=".13"/>
<path d="M35 25.5h.3v.2l-.2 .1-.1-.1z" fill-rule="evenodd" fill="#f0f"/>
<path d="M35 25.5h.3v.2l-.2 .1-.1-.1z" fill="none" stroke="#f0f" stroke-width=".13"/>
<path d="M52.1 78.8h.3v.2l-.2 .1-.1-.1z" fill-rule="evenodd" fill="#f0f"/>
<path d="M52.1 78.8h.3v.2l-.2 .1-.1-.1z" fill="none" stroke="#f0f" stroke-width=".13"/>
<path d="M109.7 30.8h.3v.2l-.2 .1-.1-.1z" fill-rule="evenodd" fill="#f0f"/>
<path d="M109.7 30.8h.3v.2l-.2 .1-.1-.1z" fill="none" stroke="#f0f" stroke-width=".13"/>
<path d="M35 28.6h.3v.3l-.2 .1-.1-.1z" fill-rule="evenodd" fill="#f0f"/>
<path d="M35 28.6h.3v.3l-.2 .1-.1-.1z" fill="none" stroke="#f0f" stroke-width=".13"/>
<path d="M54.2 24.4h.3v.2l-.1 .1-.2-.1z" fill-rule="evenodd" fill="#f0f"/>
<path d="M54.2 24.4h.3v.2l-.1 .1-.2-.1z" fill="none" stroke="#f0f" stroke-width=".13"/>
<path d="M54.2 26.5h.3v.3h-.1h-.2z" fill-rule="evenodd" fill="#f0f"/>
<path d="M54.2 26.5h.3v.3h-.1h-.2z" fill="none" stroke="#f0f" stroke-width=".13"/>
<path d="M53.2 80.9h.3v.3h-.2h-.1z" fill-rule="evenodd" fill="#f0f"/>
<path d="M53.2 80.9h.3v.3h-.2h-.1z" fill="none" stroke="#f0f" stroke-width=".13"/>
<path d="M109.7 31.8h.3v.3l-.2 .1-.1-.1z" fill-rule="evenodd" fill="#f0f"/>
<path d="M109.7 31.8h.3v.3l-.2 .1-.1-.1z" fill="none" stroke="#f0f" stroke-width=".13"/>
<path d="M109.7 29.7h.3v.2l-.2 .1-.1-.1z" fill-rule="evenodd" fill="#f0f"/>
<path d="M109.7 29.7h.3v.2l-.2 .1-.1-.1z" fill="none" stroke="#f0f" stroke-width=".13"/>
<path d="M52.1 87.3h.3v.3h-.2h-.1z" fill-rule="evenodd" fill="#f0f"/>
<path d="M52.1 87.3h.3v.3h-.2h-.1z" fill="none" stroke="#f0f" stroke-width=".13"/>
<path d="M52.1 82h.3v.2l-.2 .1-.1-.1z" fill-rule="evenodd" fill="#f0f"/>
<path d="M52.1 82h.3v.2l-.2 .1-.1-.1z" fill="none" stroke="#f0f" stroke-width=".13"/>
<path d="M56.4 63.8h.2v.3l-.1 .1-.1-.1z" fill-rule="evenodd" fill="#f0f"/>
<path d="M56.4 63.8h.2v.3l-.1 .1-.1-.1z" fill="none" stroke="#f0f" stroke-width=".13"/>
<path d="M56.4 13.7h.2v.2l-.1 .1-.1-.1z" fill-rule="evenodd" fill="#f0f"/>
<path d="M56.4 13.7h.2v.2l-.1 .1-.1-.1z" fill="none" stroke="#f0f" stroke-width=".13"/>
<path d="M86.2 35h.3v.3h-.1h-.2z" fill-rule="evenodd" fill="#f0f"/>
<path d="M86.2 35h.3v.3h-.1h-.2z" fill="none" stroke="#f0f" stroke-width=".13"/>
<path d="M18 39.3h.2v.2l-.1 .1-.1-.1z" fill-rule="evenodd" fill="#f0f"/>
<path d="M18 39.3h.2v.2l-.1 .1-.1-.1z" fill="none" stroke="#f0f" stroke-width=".13"/>
<g font-size="1">
<text x="40.3" y="20.2">1</text>
<text x="40.3" y="21.3">3</text>
<text x="40.3" y="22.4">5</text>
<text x="40.3" y="23.4">7</text>
<text x="48.8" y="20.2">2</text>
<text x="48.8" y="21.3">4</text>
<text x="48.8" y="22.4">6</text>
<text x="48.8" y="23.4">8</text>
<text x="99" y="19.1">1</text>
<text x="99" y="20.2">3</text>
<text x="99" y="21.3">5</text>
<text x="99" y="22.4">7</text>
<text x="99" y="23.4">9</text>
<text x="105.3" y="19.1">2</text>
<text x="105.3" y="20.2">4</text>
<text x="105.3" y="21.3">6</text>
<text x="105.3" y="22.4">8</text>
<text x="105.3" y="23.4">10</text>
<text x="39.8" y="25.6">11</text>
<text x="39.8" y="26.6">13</text>
<text x="39.8" y="27.7">15</text>
<text x="39.8" y="28.7">17</text>
<text x="39.8" y="29.8">19</text>
<text x="40.3" y="24.5">9</text>
<text x="48.8" y="24.5">10</text>
<text x="48.8" y="25.6">12</text>
<text x="48.8" y="26.6">14</text>
<text x="48.8" y="27.7">16</text>
<text x="48.8" y="28.7">18</text>
<text x="48.8" y="29.8">20</text>
<text x="98.4" y="24.5">11</text>
<text x="98.4" y="25.6">13</text>
<text x="98.4" y="26.6">15</text>
<text x="98.4" y="27.7">17</text>
<text x="98.4" y="28.7">19</text>
<text x="98.4" y="29.8">21</text>
<text x="105.3" y="24.5">12</text>
<text x="105.3" y="25.6">14</text>
<text x="105.3" y="26.6">16</text>
<text x="105.3" y="27.7">18</text>
<text x="105.3" y="28.7">20</text>
<text x="105.3" y="29.8">22</text>
<text x="39.8" y="30.9">21</text>
<text x="39.8" y="32">23</text>
<text x="39.8" y="33">25</text>
<text x="39.8" y="34.1">27</text>
<text x="39.8" y="35.1">29</text>
<text x="48.8" y="30.9">22</text>
<text x="48.8" y="32">24</text>
<text x="48.8" y="33">26</text>
<text x="48.8" y="34.1">28</text>
<text x="48.8" y="35.1">30</text>
<text x="98.4" y="30.9">23</text>
<text x="98.4" y="32">25</text>
<text x="98.4" y="33">27</text>
<text x="98.4" y="34.1">29</text>
<text x="98.4" y="35.1">31</text>
<text x="105.3" y="30.9">24</text>
<text x="105.3" y="32">26</text>
<text x="105.3" y="33">28</text>
<text x="105.3" y="34.1">30</text>
<text x="105.3" y="35.1">32</text>
<text x="39.8" y="36.2">31</text>
<text x="39.8" y="37.3">33</text>
<text x="39.8" y="38.4">35</text>
<text x="39.8" y="39.4">37</text>
<text x="39.8" y="40.5">39</text>
<text x="39.8" y="41.6">41</text>
<text x="48.8" y="36.2">32</text>
<text x="48.8" y="37.3">34</text>
<text x="48.8" y="38.4">36</text>
<text x="48.8" y="39.4">38</text>
<text x="48.8" y="40.5">40</text>
<text x="48.8" y="41.6">42</text>
<text x="98.4" y="36.2">33</text>
<text x="98.4" y="37.3">35</text>
<text x="98.4" y="38.4">37</text>
<text x="98.4" y="39.4">39</text>
<text x="105.3" y="36.2">34</text>
<text x="105.3" y="37.3">36</text>
<text x="105.3" y="38.4">38</text>
<text x="105.3" y="39.4">40</text>
<text x="39.8" y="42.6">43</text>
<text x="39.8" y="43.7">45</text>
<text x="39.8" y="44.7">47</text>
<text x="39.8" y="45.8">49</text>
<text x="48.8" y="42.6">44</text>
<text x="48.8" y="43.7">46</text>
<text x="48.8" y="44.7">48</text>
<text x="48.8" y="45.8">50</text>
<text x="28.7" y="53.6" transform="rotate(-90 28.7 53.6)">1</text>
<text x="28.7" y="48.3" transform="rotate(-90 28.7 48.3)">2</text>
<text x="41.4" y="67.1">1</text>
<text x="41.4" y="68.2">3</text>
<text x="41.4" y="69.3">5</text>
<text x="41.4" y="70.4">7</text>
<text x="41.4" y="71.4">9</text>
<text x="47.7" y="67.1">2</text>
<text x="47.7" y="68.2">4</text>
<text x="47.7" y="69.3">6</text>
<text x="47.7" y="70.4">8</text>
<text x="47.7" y="71.4">10</text>
<text x="40.8" y="72.5">11</text>
<text x="40.8" y="73.6">13</text>
<text x="40.8" y="74.6">15</text>
<text x="40.8" y="75.7">17</text>
<text x="40.8" y="76.8">19</text>
<text x="40.8" y="77.8">21</text>
<text x="47.7" y="72.5">12</text>
<text x="47.7" y="73.6">14</text>
<text x="47.7" y="74.6">16</text>
<text x="47.7" y="75.7">18</text>
<text x="47.7" y="76.8">20</text>
<text x="47.7" y="77.8">22</text>
<text x="40.8" y="78.9">23</text>
<text x="40.8" y="80">25</text>
<text x="40.8" y="81">27</text>
<text x="40.8" y="82.1">29</text>
<text x="40.8" y="83.1">31</text>
<text x="47.7" y="78.9">24</text>
<text x="47.7" y="80">26</text>
<text x="47.7" y="81">28</text>
<text x="47.7" y="82.1">30</text>
<text x="47.7" y="83.1">32</text>
<text x="40.8" y="84.2">33</text>
<text x="40.8" y="85.3">35</text>
<text x="40.8" y="86.4">37</text>
<text x="40.8" y="87.4">39</text>
<text x="47.7" y="84.2">34</text>
<text x="47.7" y="85.3">36</text>
<text x="47.7" y="86.4">38</text>
<text x="47.7" y="87.4">40</text>
</g>
<g font-size=".9">
<text x="36.3" y="16.8">3_3v</text>
<text x="52.3" y="16.8">3_3v</text>
<text x="62.1" y="14.2">idedb[15..0] 9,18</text>
<text x="119.7" y="16.3">idedb[15..0] 9,18</text>
<text x="14.9" y="23.7">9</text>
<text x="20.3" y="23.7">ide2cs</text>
<text x="71.8" y="19.4">1,2,3,9,12,15,18,19 nreset</text>
<text x="7.2" y="33.3">cardpresent</text>
<text x="69.3" y="35.4">9</text>
<text x="73.6" y="31.1">3,9,23</text>
<text x="73.6" y="32.2">3,9,23</text>
<text x="74.7" y="35.4">ide1irq</text>
<text x="80" y="31.1">iowr</text>
<text x="80.5" y="32.2">iord</text>
<text x="109.9" y="31.8">VCC</text>
<text x="112" y="32.8">cable select</text>
<text x="2.1" y="39.7">9</text>
<text x="7.5" y="39.7">ide2irq</text>
<text x="11" y="41.8">1,2,3,9,12,15,18</text>
<text x="14.9" y="38.6">3,9,23</text>
<text x="18.2" y="41.8">,19</text>
<text x="20.3" y="41.8">nreset</text>
<text x="21.3" y="38.6">iowr</text>
<text x="61.8" y="37.5">iord</text>
<text x="67.2" y="37.5">3,9,23</text>
<text x="70.4" y="39.7">19</text>
<text x="75.6" y="39.7">hdact1</text>
<text x="85.3" y="38.6">9</text>
<text x="90.7" y="38.6">ide1cs</text>
<text x="4.3" y="43.9">19</text>
<text x="9.5" y="43.9">hdact2</text>
<text x="120.7" y="44">idea[2..0] 9</text>
<text x="7.5" y="51.9">added pull downs</text>
<text x="74.7" y="48.8">added pull downs</text>
<text x="62.1" y="64.3">idedb[15..0] 9,18</text>
<text x="14.2" y="67.4">1,2,3,9,12,15,18</text>
<text x="21.5" y="67.4">,19 nReset</text>
<text x="21.3" y="79.1">3,9,23</text>
<text x="21.3" y="83.4">9</text>
<text x="21.3" y="80.2">3,9,23</text>
<text x="26.7" y="83.4">ide2irq</text>
<text x="27.7" y="79.1">iowr</text>
<text x="28.3" y="80.2">iord</text>
<text x="52.3" y="79.8">VCC</text>
<text x="26.7" y="86.6">9</text>
<text x="32" y="86.6">ide2cs</text>
<text x="62.1" y="92">idea[2..0]</text>
<text x="67.2" y="92">9</text>
<text x="175" y="153.4">Title</text>
<text x="179.2" y="154.5">IDE_CF_LPT_CLK</text>
<text x="175" y="159.8">Date:</text>
<text x="175" y="156.6">Size</text>
<text x="176" y="157.6">Cust</text>
<text x="178.2" y="157.6">om0</text>
<text x="179.2" y="156.6">Document Number</text>
<text x="180.5" y="159.8">Thursday, August 12, 2004</text>
<text x="196.3" y="159.8">Sheet</text>
<text x="201.6" y="159.8">11</text>
<text x="204.9" y="159.8">of</text>
<text x="208" y="159.8">23</text>
<text x="210.2" y="156.6">Rev</text>
<text x="211.2" y="157.6">R0</text>
</g>
<g font-size=".9" fill="#00007f">
<text x="41.6" y="17.9">J13</text>
<text x="100.3" y="16.8">J12</text>
<text x="99.2" y="41.4">IDE1_CON</text>
<text x="41.6" y="47.8">CF50_CON</text>
<text x="87.5" y="46.7">R83</text>
<text x="87.5" y="47.8">2.2k</text>
<text x="19.2" y="49.9">R85</text>
<text x="19.2" y="51">2.2k</text>
<text x="30.5" y="49.9">J14</text>
<text x="30.5" y="51.2">cf_master_slave</text>
<text x="42.7" y="64.9">J15</text>
<text x="41.6" y="89.4">IDE2_CON</text>
</g>
<g font-size=".9" fill="#f00">
<text x="34.3" y="22.2">idedb6</text>
<text x="34.3" y="21.1">idedb4</text>
<text x="51.4" y="21.1">idedb5</text>
<text x="51.4" y="22.2">idedb7</text>
<text x="51.4" y="20.1">idedb3</text>
<text x="91.9" y="21.1">idedb6</text>
<text x="91.9" y="23.2">idedb4</text>
<text x="91.9" y="22.2">idedb5</text>
<text x="91.9" y="20.1">idedb7</text>
<text x="109" y="23.2">idedb11</text>
<text x="109" y="22.2">idedb10</text>
<text x="109" y="20.1">idedb8</text>
<text x="109" y="21.1">idedb9</text>
<text x="36.5" y="29.6">idea1</text>
<text x="51.4" y="28.6">idea2</text>
<text x="51.4" y="29.6">idea0</text>
<text x="91.9" y="24.3">idedb3</text>
<text x="91.9" y="25.4">idedb2</text>
<text x="91.9" y="26.5">idedb1</text>
<text x="91.9" y="27.5">idedb0</text>
<text x="109" y="24.3">idedb12</text>
<text x="109" y="25.4">idedb13</text>
<text x="109" y="26.5">idedb14</text>
<text x="109" y="27.5">idedb15</text>
<text x="34.3" y="33.9">idedb11</text>
<text x="34.3" y="35">idedb13</text>
<text x="34.3" y="31.8">idedb2</text>
<text x="34.3" y="30.7">idedb0</text>
<text x="51.4" y="35">idedb14</text>
<text x="51.4" y="30.7">idedb1</text>
<text x="51.4" y="33.9">idedb12</text>
<text x="34.3" y="36.1">idedb15</text>
<text x="91.9" y="37.1">idea0</text>
<text x="91.9" y="36.1">idea1</text>
<text x="107.9" y="37.1">idea2</text>
<text x="34.3" y="45.6">idedb10</text>
<text x="34.3" y="44.6">idedb8</text>
<text x="52.5" y="44.6">idedb9</text>
<text x="34.3" y="68.1">idedb7</text>
<text x="34.3" y="70.2">idedb5</text>
<text x="34.3" y="71.2">idedb4</text>
<text x="34.3" y="69.1">idedb6</text>
<text x="51.4" y="70.2">idedb10</text>
<text x="51.4" y="68.1">idedb8</text>
<text x="51.4" y="69.1">idedb9</text>
<text x="51.4" y="71.2">idedb11</text>
<text x="34.3" y="75.5">idedb0</text>
<text x="34.3" y="73.4">idedb2</text>
<text x="34.3" y="74.5">idedb1</text>
<text x="34.3" y="72.3">idedb3</text>
<text x="51.4" y="72.3">idedb12</text>
<text x="51.4" y="75.5">idedb15</text>
<text x="51.4" y="73.4">idedb13</text>
<text x="51.4" y="74.5">idedb14</text>
<text x="35.4" y="85.1">idea0</text>
<text x="35.4" y="84.1">idea1</text>
<text x="50.3" y="85.1">idea2</text>
</g>
<g font-size=".8">
<text x="22.4" y=".8">5</text>
<text x="65.1" y=".8">4</text>
<text x="107.7" y=".8">3</text>
<text x="150.4" y=".8">2</text>
<text x="193.1" y=".8">1</text>
<text x=".3" y="21.7">D</text>
<text x="214.7" y="21.7">D</text>
<text x=".3" y="61.7">C</text>
<text x="214.7" y="61.7">C</text>
<text x=".3" y="101.7">B</text>
<text x="214.7" y="101.7">B</text>
<text x=".3" y="141.7">A</text>
<text x="214.7" y="141.7">A</text>
<text x="22.4" y="161.8">5</text>
<text x="65.1" y="161.8">4</text>
<text x="107.7" y="161.8">3</text>
<text x="150.4" y="161.8">2</text>
<text x="193.1" y="161.8">1</text>
</g>
</svg>
